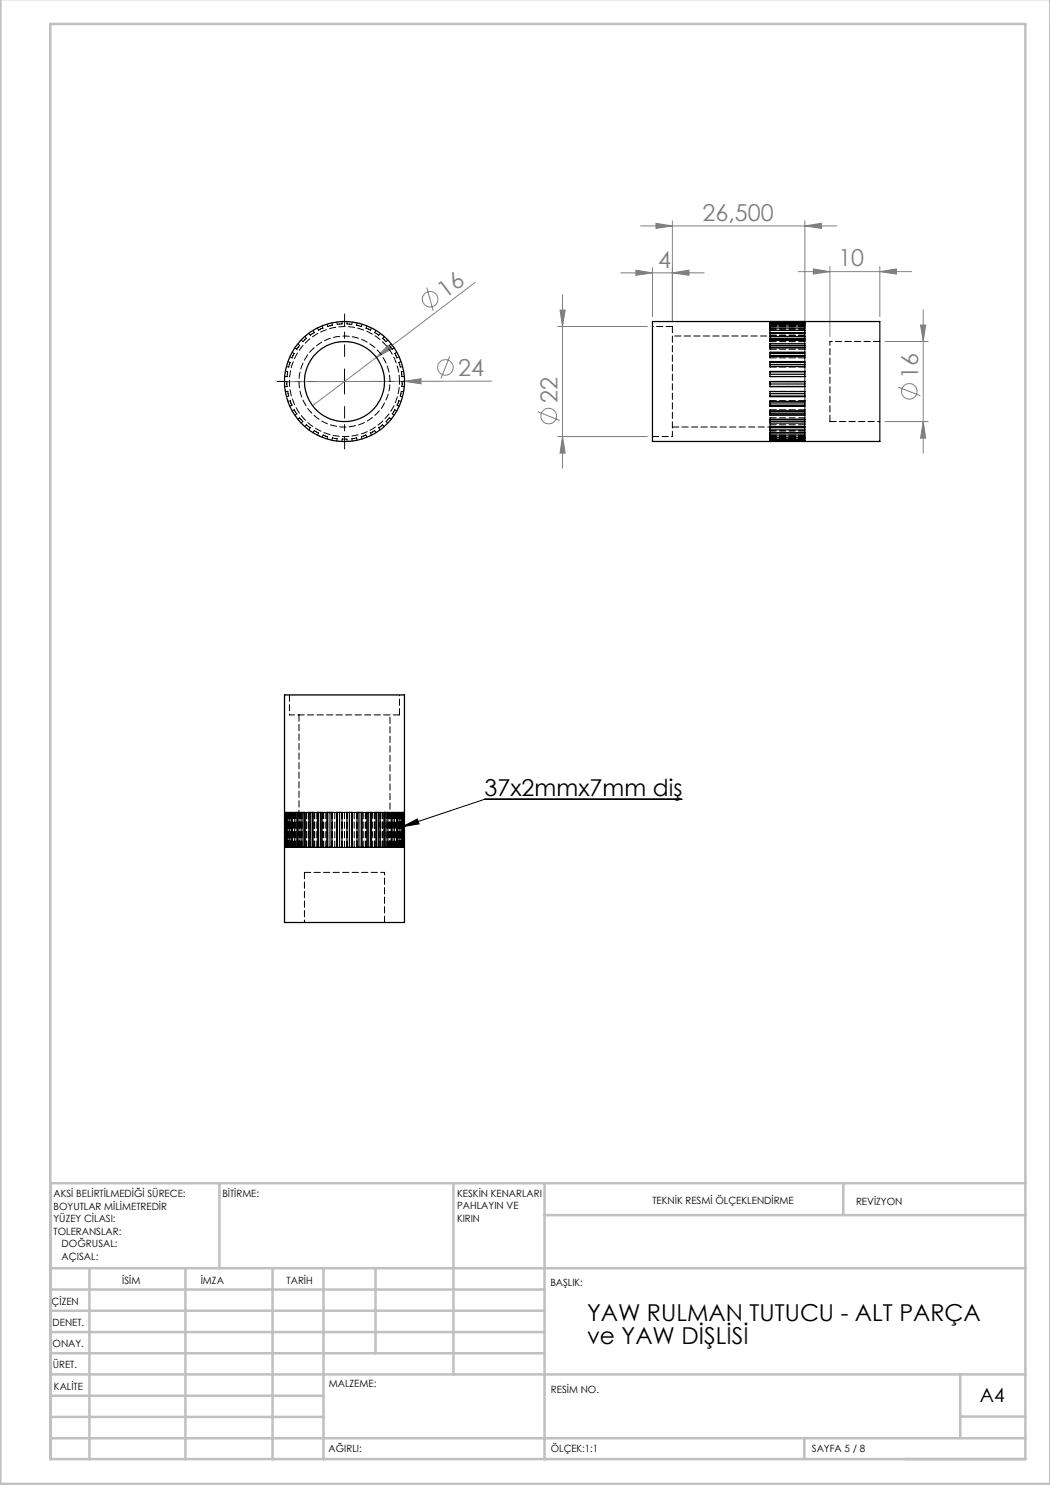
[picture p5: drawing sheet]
<svg xmlns="http://www.w3.org/2000/svg" width="210mm" height="297mm" viewBox="0 0 210 297" stroke-linecap="round" stroke-linejoin="round" font-family="sans-serif">
<g fill="none" stroke="#808080" stroke-width=".2">
<path d="M85.4 57.5l1.2 4.7M95 56.5l-32.5 24.6M112.5 58.9v34.8M124.1 54.6h16.7M127.2 54l3.3 .6-3.3 .5zM128.1 45.2h39.2M130.5 53.5v9.8M131.2 44.7l3.3 .5-3.3 .5zM134.5 54.6l3.3-.6v1.1zM134.5 44.2v20.1M159.6 54.3h22.7M161 45.2l3.3-.5v1z"/>
<path d="M161 44.2v22.1M162.7 53.8l3.3 .5-3.3 .5zM166 53.3v14M176 54.3l3.3-.5v1zM176 53.3v10M77.6 69.1l.6 .8-2.9 1.6zM80.9 76.3l3.3-.6v1.1zM80.9 76.3h-24M90 71.3l-1.8 4.4M98.3 76.2l-17.4 .1M111.5 65.3h18M112 62h1l-.5 3.3z"/>
<path d="M177 68.3h8.6M179.6 77.4l4.5 1.8M184.1 65h1l-.5 3.3zM184.6 61.9v28.8M107.5 82.3l4.5 1.8M111.5 87.3h18M112.5 87.3l.5 3.3h-1zM177 84.3h8.6M184.6 84.3l.5 3.3h-1z"/>
<circle cx="86" cy="59.9" r="1.56"/>
<circle cx="89.1" cy="73.5" r="1.56"/>
<circle cx="181.9" cy="78.3" r="1.56"/>
<circle cx="109.7" cy="83.2" r="1.55"/>
</g>
<path d="M66.4 76.3h5M68.9 73.8v5M136.3 159.9h-39.4l-16.4 5.4M80.5 165.3l3-1.5 .3 1z" fill="none" stroke="#000" stroke-width=".2"/>
<path d="M63.9 76.3h-8.5M68.9 71.3v-8.5M73.9 76.3h8.5M68.9 81.3v8.5" fill="none" stroke="#000" stroke-width=".2" stroke-dasharray="15.2 1.3 1.3 1.3" stroke-dashoffset="12.9"/>
<g fill="none" stroke="#c0c0c0" stroke-width=".5">
<path d="M.1 -.1v296.9h209.9v-296.9M10.1 4.8h195v287h-195zM43.9 236.6v17M90.7 236.6v38.3M108.9 236.6v55.3M168.7 236.6v6.3M205.1 236.6h-195v55.3M10.1 253.6h195M10.1 257.9h98.8M17.9 253.6v38.3M37.1 253.6v38.3M54.5 253.6v38.3"/>
<path d="M64.7 253.6v38.3M75.1 253.6v17M108.9 243h96.2M10.1 270.6h98.8M10.1 266.4h98.8M10.1 262.1h98.8M10.1 279.1h54.6M10.1 274.9h195M192.1 274.8v12.7M10.1 287.7h195M10.1 283.4h54.6M160.9 287.5v4.3"/>
<path d="M192.1 283.3h13"/>
</g>
<path d="M80.5 165.3l3-1.5 .3 1z" fill="#000"/>
<g fill="#808080">
<path d="M80.9 76.3l3.3-.6v1.1z"/>
<path d="M77.6 69.1l.6 .8-2.9 1.6z"/>
<path d="M134.5 54.6l3.3-.6v1.1zM127.2 54l3.3 .6-3.3 .5zM161 45.2l3.3-.5v1zM131.2 44.7l3.3 .5-3.3 .5zM176 54.3l3.3-.5v1zM162.7 53.8l3.3 .5-3.3 .5z"/>
<path d="M184.6 84.3l.5 3.3h-1zM184.1 65h1l-.5 3.3z"/>
<path d="M112 62h1l-.5 3.3zM112.5 87.3l.5 3.3h-1z"/>
</g>
<g fill="none" stroke="#000" stroke-width=".25">
<path d="M130.5 64.3h45.5v24h-45.5zM154 64.3v.1h7v-.1M154 64.6h7v.2h-7zM154 65.2h7v.4h-7zM154 66.1h7v.6h-7zM154 67.3h7v.7h-7zM154 68.8h7v.8h-7zM154 70.4h7v1h-7zM154 72.3h7v1h-7zM154 74.3h7v1h-7zM154 76.3h7v1h-7zM154 78.3h7v1h-7z"/>
<path d="M154 76.3h7M154 77.3h7M154 74.4h7M154 79.2h7M154 76.8h7M154 74.9h7M154 78.7h7M154 72.5h7M154 72.9h7M154 71.1h7M154 70.7h7M154 69.5h7"/>
<path d="M154 69.1h7M154 67.7h7M154 66.5h7M154 80.3h7v1h-7zM154 82.2h7v.8h-7zM154 83.9h7v.7h-7zM154 85.3h7v.7h-7zM154 86.5h7v.5h-7zM154 87.5h7v.3h-7zM154 88h7v.2h-7zM154 88.3h.1M154 81h7"/>
<path d="M154 80.6h7M154 82.4h7M154 82.8h7M154 83.9h7M154 84.3h7M154 85.5h7M161 88.3h.1M56.9 139h24v45.5h-24zM56.9 162.5h.2v7h-.2zM57.3 162.5h.3v7h-.3zM58 162.5h.4v7h-.4zM58.9 162.5h.7v7h-.7z"/>
<path d="M59.4 162.5v7M60.2 162.5h.8v7h-.8zM60.6 162.5v7M60.9 162.5v7M61.8 162.5h.8v7h-.8zM62.1 162.5v7M62.4 162.5v7M63.5 162.5h.9v7h-.9zM63.7 162.5v7M64.1 162.5v7M65.4 162.5h1v7h-1zM65.5 162.5v7"/>
<path d="M66 162.5v7M67.4 162.5h1v7h-1zM67.5 162.5v7M67.9 162.5v7M69.4 162.5h1v7h-1zM69.9 162.5v7M70.3 162.5v7M71.4 162.5h1v7h-1zM71.8 162.5v7M72.2 162.5v7M73.4 162.5h.9v7h-.9zM73.7 162.5v7"/>
<path d="M74.1 162.5v7M75.2 162.5h.9v7h-.9zM75.4 162.5v7M75.7 162.5v7M76.8 162.5h.8v7h-.8zM77.2 162.5v7M78.2 162.5h.6v7h-.6zM78.4 162.5v7M79.4 162.5h.4v7h-.4zM80.2 162.5h.3v7h-.3zM80.7 162.5h.2v7h-.2z"/>
<circle cx="68.9" cy="76.3" r="12"/>
<circle cx="68.9" cy="76.3" r="8"/>
</g>
<g fill="none" stroke="#000" stroke-width=".2" stroke-dasharray="1.3 .6">
<path d="M56.9 76.3h.5M56.9 77.3h.5M56.9 75.3h.5M57.1 78.3h.5M57.1 74.3l.4 .1M57.3 79.3l.4-.1M57.3 73.3l.4 .1M57.4 76.3v.5M57.4 77.3v-.5M57.4 75.3l.1-.4M57.5 74.4v.5M57.6 78.3v.4"/>
<path d="M57.6 72.3l.4 .2M57.7 79.2l-.1-.5M57.7 73.4l.2-.5M58 71.4l.4 .2M58 72.5l-.1 .4M58.4 70.4l.4 .3M58.4 71.6l.2-.5M58.8 70.7l-.2 .4M58.9 69.6l.5 .2M59.4 69.8l.2-.3M59.6 68.8l.3 .3M59.9 69.1l-.3 .4"/>
<path d="M60.2 68l.4 .3M60.6 68.3l.3-.3M61 67.3l.3 .4M61.3 67.7l-.4 .3M61.8 66.7l.3 .4M62.1 67.1l.3-.4M62.6 66.1l.3 .4M62.9 66.5l-.5 .2M63.5 65.6l.2 .4M63.7 66l.4-.2M64.4 65.2l.2 .4M64.6 65.6l-.5 .2"/>
<path d="M65.4 64.8l.1 .5M65.5 65.3l.5-.1M66.4 64.6l.1 .4M66.5 65l-.5 .2M67.4 64.4l.1 .5M67.5 64.9l.4-.1M68.4 64.8h-.5M68.4 64.3v.5M69.4 64.3v.5M69.4 64.8h.5M70.3 64.9l-.4-.1M70.4 64.4l-.1 .5"/>
<path d="M71.3 65l.5 .2M71.4 64.6l-.1 .4M72.2 65.3l-.4-.1M72.4 64.8l-.2 .5M73.2 65.6l.5 .2M73.4 65.2l-.2 .4M74.1 66l-.4-.2M74.3 65.6l-.2 .4M74.9 66.5l.5 .2M75.2 66.1l-.3 .4M75.7 67.1l-.3-.4M76.1 66.7l-.4 .4"/>
<path d="M76.5 67.7l.4 .3M76.8 67.3l-.3 .4M77.2 68.3l-.3-.3M77.6 68l-.4 .3M77.9 69.1l.3 .4M78 76.3a9.1 9.1 0 0 0-13.4-8 9.1 9.1 0 0 0-.9 15.6 9.1 9.1 0 0 0 14.2-6.4l.1-1.2M78.2 68.8l-.3 .3M78.4 69.8l-.2-.3M78.8 69.6l-.4 .2M79 70.7l.2 .4M79.4 71.6l-.2-.5M79.4 70.4l-.4 .3"/>
<path d="M79.8 72.5l.1 .4M79.8 71.4l-.4 .2M79.9 76.3a11 11 0 0 0-16.2-9.7 11 11 0 0 0-1 18.9 11 11 0 0 0 17.1-7.9l.1-1.3M80 79.2l.2-.5M80 73.4l-.1-.5M80.2 72.3l-.4 .2M80.3 78.3l-.1 .4M80.3 74.4l.1 .5M80.4 75.3v-.4M80.4 77.3v-.5M80.4 76.3v.5M80.5 73.3l-.5 .1"/>
<path d="M80.5 79.3l-.5-.1M80.7 78.3h-.4M80.7 74.3l-.4 .1M80.9 75.3h-.5M80.9 77.3h-.5M80.9 76.3h-.5M134.5 65.3v22M134.5 65.3h-4M154 75.3h.1M154 78.3h.1M154 73.3v.1M154 75.3h7"/>
<path d="M154 78.3h7M154 73.4h7M154 71.4v.2M154 71.6h7M154 69.6v.2M154 69.8h7M154 68v.3M154 68.3h7M154 66.7v.4M154 66.7h7M154 67.1h7M154 65.6v.4"/>
<path d="M154 65.8h7M154 66h7M154 65.6h7M154 64.8v.4M154 65.2h7M154 65.3h7M154 65h7M154 64.4v.2M154 64.8h7M154 64.9h7M161 75.3h.1M161 78.3h.1"/>
<path d="M161 73.3v.1M161 71.4v.2M161 69.6v.2M161 67.2v.1M161 68.3v.5M161 69.8v.6M161 71.6v.7M161 73.4v.9M161 75.3v1M161 77.3v1M161 79.3v.8M161 68v.3"/>
<path d="M161 66.7v.4M161 65.6v.4M161 64.8v.4M161 64.4v.2M161 67.2h-26.5M176 68.3h-10M57.6 80.3l.5-.2M58 81.3l.4-.3M58.1 80.1l.1 .5M58.4 81l-.2-.4M58.4 82.2l.4-.3M58.8 81.9l.3 .5"/>
<path d="M58.9 83l.5-.2M59.4 82.8l-.3-.4M59.5 83.9l.4-.3M59.9 83.6l.3 .3M60.3 84.6l.3-.3M60.6 84.3l-.4-.4M61 85.3l.3-.4M61.3 84.9l.4 .4M61.8 86l.3-.5M62.1 85.5l-.4-.2M62.6 86.5l.3-.4M62.9 86.1l.4 .3"/>
<path d="M63.5 87l.2-.4M63.7 86.6l-.4-.2M64.4 87.5l.2-.5M64.6 87l.5 .2M65.4 87.8l.1-.5M65.5 87.3l-.4-.1M66.4 88l.1-.4M66.5 87.6l.5 .1M67.4 88.2v-.5M67.4 87.7h-.4M68.4 88.3v-.5M68.4 87.8h.5"/>
<path d="M69.4 87.8h-.5M69.4 88.3v-.5M70.4 87.7h.4M70.4 88.2v-.5M71.3 87.6l-.5 .1M71.4 88l-.1-.4M72.3 87.3l.4-.1M72.4 87.8l-.1-.5M73.2 87l-.5 .2M73.4 87.5l-.2-.5M74.1 86.6l.4-.2M74.3 87l-.2-.4"/>
<path d="M74.9 86.1l-.4 .3M75.2 86.5l-.3-.4M75.7 85.5l.5-.2M76 86l-.3-.5M76.5 84.9l-.3 .4M76.8 85.3l-.3-.4M77.2 84.3l.4-.4M77.5 84.6l-.3-.3M77.9 83.6l-.3 .3M78.2 83.9l-.3-.3M78.5 82.8l.2-.4M78.8 83l-.3-.2"/>
<path d="M79 81.9l-.3 .5M79.4 82.2l-.4-.3M79.4 81l.2-.4M79.8 80.1l-.2 .5M79.8 81.3l-.4-.3M80.2 80.3l-.4-.2M130.5 87.3h4M134.5 85.4h26.5M154 80.3v-.2M154 80.1h7M154 82.2v-.3M154 81.9h7"/>
<path d="M154 83.9v-.3M154 83.6h7M154 85.3v-.4M154 85.3h7M154 84.9h7M154 86.5v-.4M154 86.4h7M154 86.1h7M154 87.5v-.5M154 87.2h7M154 87h7M154 87.3h7"/>
<path d="M154 88v-.2M154 87.7h7M154 87.6h7M154 88.3v-.1M154 87.8h7M161 80.3v-.2M161 82.2v-.3M161 83.9v-.3M161 81.3v.6M161 83v.6M161 84.6v.3M161 85.3v-.4"/>
<path d="M161 86.5v-.4M161 87.5v-.5M161 88v-.2M161 88.3v-.1M166 84.3v-16M166 84.3h10M57.9 139v4M59.8 143v26.5M79.9 143h-22M79.9 143v-4M56.9 162.5h.1M56.9 169.5h.1"/>
<path d="M56.9 162.5v7M57.1 162.5v7M57.1 162.5h.2M57.1 169.5h.2M57.3 162.5v7M57.4 162.5v7M57.5 162.5v7M57.6 162.5v7M57.6 162.5h.4M57.6 169.5h.4M57.7 162.5v7M57.9 162.5v7"/>
<path d="M58 162.5v7M58.1 162.5v7M58.2 162.5v7M58.4 162.5v7M58.4 162.5h.4M58.4 169.5h.4M58.6 162.5v7M58.8 162.5v7M58.8 162.5h.1M58.8 169.5h.1M58.9 162.5v7M59.1 162.5v7"/>
<path d="M59.4 162.5v7M59.5 162.5v7M59.6 162.5h.3M59.6 169.5h.3M59.6 162.5v7M59.9 162.5v7M59.9 162.5h.1M59.9 162.5h.3M60.2 169.5h-.3M60.2 162.5v7M60.3 162.5v7M60.6 162.5v7"/>
<path d="M60.9 174.5h16M60.9 174.5v10M61 162.5v7M61 162.5h.3M61 169.5h.3M61.3 162.5v7M61.3 162.5h.1M61.3 162.5h.4M61.7 162.5v7M61.8 162.5v7M61.8 169.5h-.5M61.8 162.5h-.1"/>
<path d="M62.1 162.5v7M62.6 162.5v7M62.6 162.5h.3M62.6 169.5h.3M62.9 162.5v7M62.9 162.5h.4M62.9 162.5h.1M63.3 162.5v7M63.5 162.5v7M63.5 169.5h-.6M63.5 162.5h-.2M63.7 162.5v7"/>
<path d="M64.4 162.5v7M64.4 162.5h.2M64.4 169.5h.2M64.6 162.5v7M64.6 162.5h.1M64.6 162.5h.5M65.1 162.5v7M65.4 169.5h-.8M65.4 162.5h-.3M65.4 162.5v7M65.5 162.5v7M66.4 162.5v7"/>
<path d="M66.4 162.5h.1M66.4 169.5h.1M66.5 162.5v7M66.5 162.5h.1M66.5 162.5h.5M67 162.5v7M67.4 162.5v7M67.4 169.5h-.9M67.4 162.5h-.4M68.4 162.5v7M68.4 162.5h.1M68.4 162.5h.5"/>
<path d="M68.9 162.5v7M69.4 169.5h-1M69.4 162.5h.1M69.4 162.5v7M69.4 162.5h-.5M70.4 162.5v7M70.4 162.5h.4M70.8 162.5v7M71.3 162.5v7M71.3 162.5h-.5M71.3 169.5h-.9M71.3 162.5h.1"/>
<path d="M71.4 162.5h-.1M71.4 169.5h-.1M71.4 162.5v7M72.3 162.5v7M72.4 162.5v7M72.4 162.5h.3M72.7 162.5v7M73.2 162.5h-.5M73.2 162.5v7M73.2 169.5h-.8M73.2 162.5h.1M73.4 162.5v7"/>
<path d="M73.4 162.5h-.2M73.4 169.5h-.2M74.1 162.5v7M74.3 162.5v7M74.3 162.5h.2M74.5 162.5v7M74.9 162.5v7M74.9 169.5h-.6M74.9 162.5h-.4M74.9 162.5h.1M75.2 162.5h-.3M75.2 169.5h-.3"/>
<path d="M75.2 162.5v7M75.7 162.5v7M76 162.5v7M76.1 162.5h.1M76.2 162.5v7M76.5 162.5v7M76.5 162.5h-.3M76.5 169.5h-.4M76.5 162.5h.1M76.8 162.5v7M76.8 162.5h-.3M76.8 169.5h-.3"/>
<path d="M77.2 162.5v7M77.5 162.5v7M77.6 162.5v7M77.9 169.5h-.3M77.9 162.5v7M77.9 162.5h.1M77.9 162.5h-.3M78 169.5v-26.5M78.2 162.5v7M78.2 162.5h-.3M78.2 169.5h-.3M78.5 162.5v7"/>
<path d="M78.7 162.5v7M78.8 162.5v7M79 162.5v7M79 162.5h-.2M79 162.5h.1M79 169.5h-.2M79 169.5h.1M79.2 162.5v7M79.4 162.5v7M79.4 162.5h-.4M79.4 169.5h-.4M79.6 162.5v7"/>
<path d="M79.8 162.5v7M79.9 162.5v7M80 162.5v7M80.2 162.5v7M80.2 162.5h-.4M80.2 169.5h-.4M80.3 162.5v7M80.4 162.5v7M80.5 162.5v7M80.7 162.5v7M80.7 162.5h-.2M80.7 169.5h-.2"/>
<path d="M80.9 162.5v7M80.9 162.5h.1M80.9 169.5h.1M76.9 184.5v-10"/>
</g>
<g font-size="4.7" fill="#808080">
<text x="140.5" y="44.1">26,500</text>
<text x="131.7" y="53.5">4</text>
<text x="167.7" y="53.3">10</text>
<text x="89.1" y="59.7" transform="rotate(-37 89.1 59.7)">16</text>
<text x="91.6" y="75.2">24</text>
<text x="183.6" y="75.7" transform="rotate(-90 183.6 75.7)">16</text>
<text x="111.5" y="80.7" transform="rotate(-90 111.5 80.7)">22</text>
</g>
<g font-size="4.7">
<text x="96.9" y="159.1">37x2mmx7mm diş</text>
<text x="117.4" y="264.2">YAW RULMAN TUTUCU - ALT PARÇA</text>
<text x="117.4" y="268.8">ve YAW DİŞLİSİ</text>
</g>
<text font-size="3.9" x="196" y="280.4">A4</text>
<g font-size="2">
<text x="10.7" y="239.5">AKSİ BELİRTİLMEDİĞİ SÜRECE:</text>
<text x="44.5" y="239.5">BİTİRME:</text>
<text x="91.4" y="239.4">KESKİN KENARLARI</text>
<text x="10.7" y="242">BOYUTLAR MİLİMETREDİR</text>
<text x="10.7" y="244.5">YÜZEY CİLASI:</text>
<text x="91.4" y="241.9">PAHLAYIN VE</text>
<text x="91.4" y="244.4">KIRIN</text>
<text x="130.5" y="240.8">TEKNİK RESMİ ÖLÇEKLENDİRME</text>
<text x="171.2" y="241">REVİZYON</text>
<text x="10.7" y="247">TOLERANSLAR:</text>
<text x="12.3" y="249.5">DOĞRUSAL:</text>
<text x="12.3" y="252">AÇISAL:</text>
<text x="24.4" y="256.9">İSİM</text>
<text x="40.1" y="256.8">İMZA</text>
<text x="57.3" y="256.8">TARİH</text>
<text x="110.1" y="257.1">BAŞLIK:</text>
<text x="10.3" y="260.9">ÇİZEN</text>
<text x="10.5" y="269.3">ONAY.</text>
<text x="10.5" y="265.2">DENET.</text>
<text x="10.6" y="273.6">ÜRET.</text>
<text x="10.8" y="278">KALİTE</text>
<text x="65.8" y="277.4">MALZEME:</text>
<text x="110.2" y="278.5">RESİM NO.</text>
<text x="65.7" y="290.4">AĞIRLI:</text>
<text x="110.2" y="290.5">ÖLÇEK:1:1</text>
<text x="162.4" y="290.4">SAYFA 5 / 8</text>
</g>
</svg>
